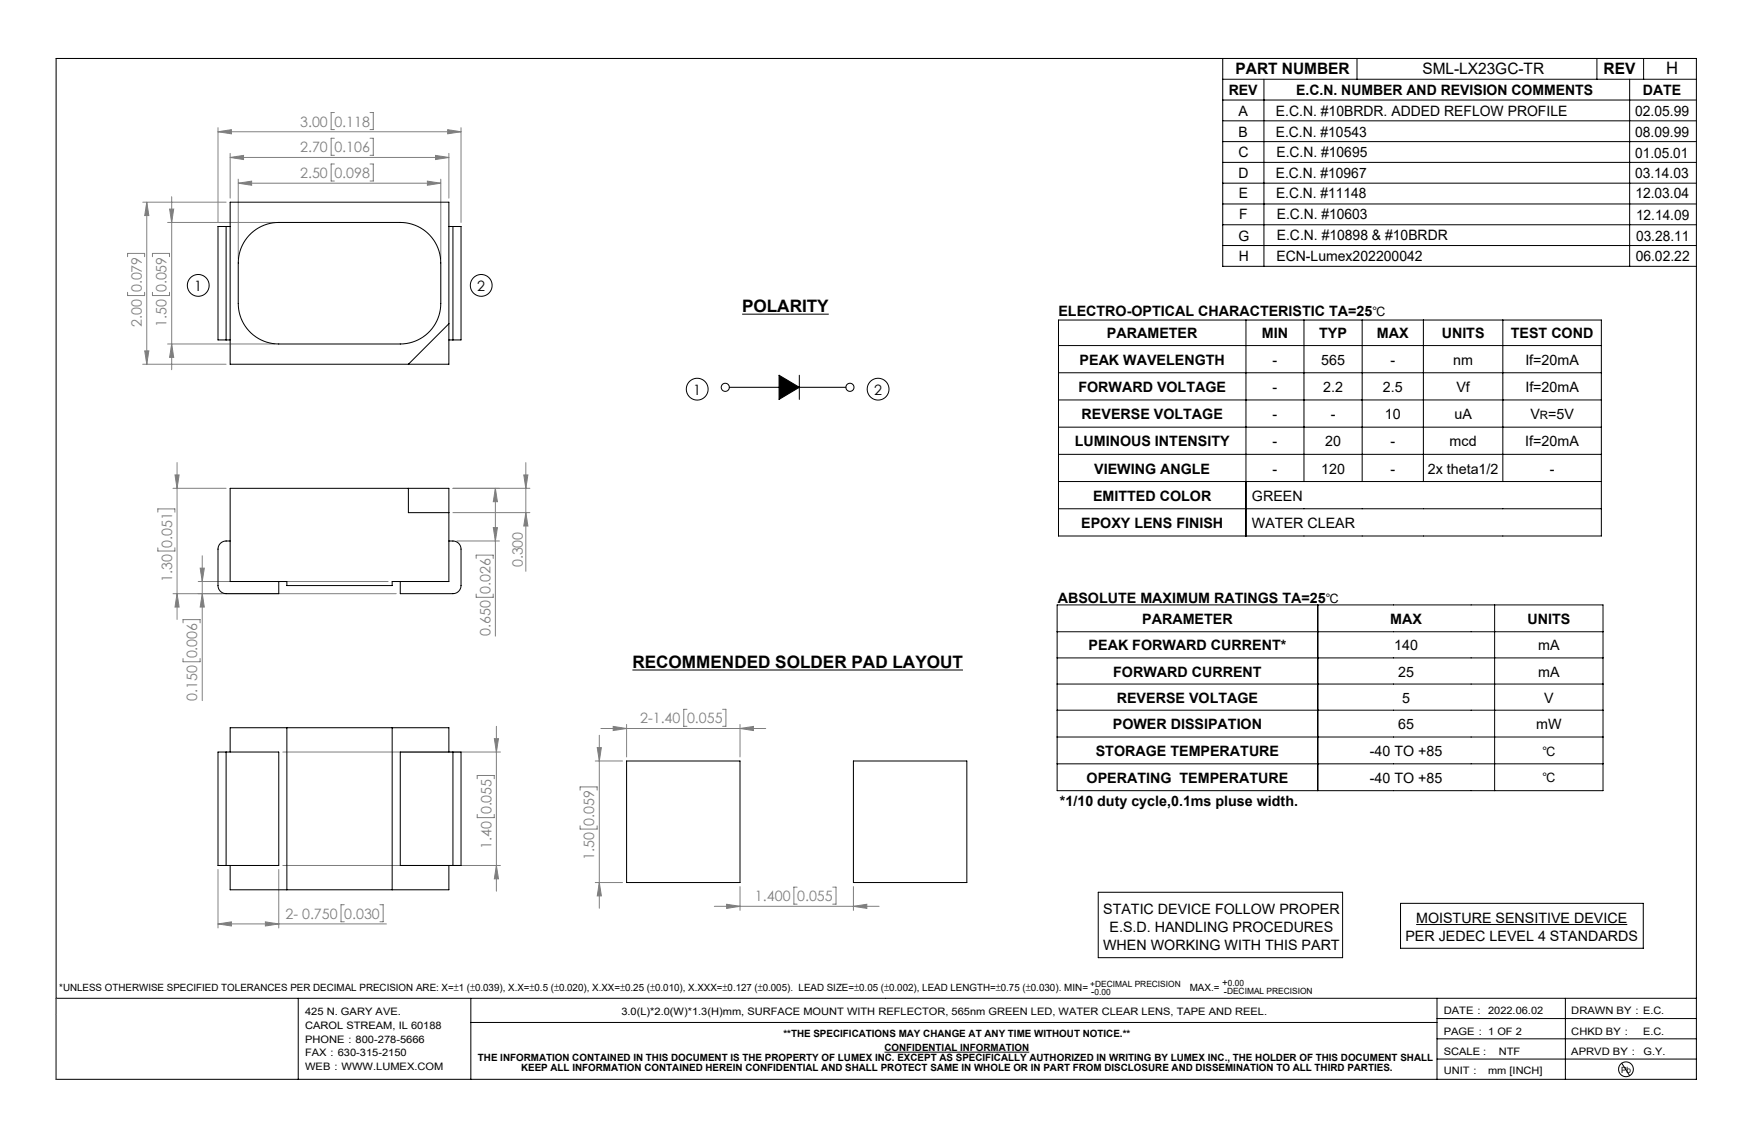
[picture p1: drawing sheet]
<svg xmlns="http://www.w3.org/2000/svg" width="432mm" height="279mm" viewBox="0 0 432 279" stroke-linecap="round" stroke-linejoin="round" font-family="sans-serif">
<g fill="none" stroke="#000" stroke-width=".25">
<path d="M13.9 14.4h404.9v252h-404.9zM301.9 14.4v51.3h116.9M301.9 19.6h116.9M312 19.6v46.1M335 14.4v5.2M394.3 14.4v5.2M402.3 19.6v46.1M405.8 14.4v5.2M301.9 24.7h116.9M301.9 29.8h116.9M301.9 35h116.9M301.9 40.1h116.9"/>
<path d="M301.9 45.2h116.9M301.9 50.3h116.9M301.9 55.5h116.9M183.2 77.5h21.4M261.3 79h134v53.3h-134zM301.9 60.6h116.9M307.6 79v53.3M321.9 79v39.9M336.3 79v39.9M351.4 79v39.9M371 79v39.9M180.1 95.6h12.2"/>
<path d="M192.3 92.6l5 3-5 3zM197.3 95.6h11.5M197.3 92.6v6M261.3 85.3h134M261.3 92h134M261.3 98.7h134M261.3 105.4h134M261.3 112.1h134M261.3 118.9h134M261.3 125.6h134M261 149.3h134.8v45.9h-134.8zM261 155.9h134.8"/>
<path d="M325.3 149.3v45.9M369 149.3v45.9M156.1 165.4h81.6M261 162.4h134.8M261 168.8h134.8M261 175.3h134.8M261 181.9h134.8M261 188.5h134.8M271.1 220.2h60.4v16.2h-60.4zM345.8 223h59.9v11.1h-59.9zM349.6 228.2h52.2M13.9 246.4h404.9"/>
<path d="M73.6 246.4v20M116.2 252.4h238.6M116.2 246.4v20M218.4 259.7h35.7M354.8 256.4h64M354.8 251.4h64M354.8 246.4v20M386.5 246.4v20M354.8 261.4h64M400.4 262.4l1.9 3.1"/>
<circle cx="48.9" cy="70.4" r="2.69"/>
<circle cx="118.8" cy="70.4" r="2.69"/>
<circle cx="172.1" cy="96.1" r="2.69"/>
<circle cx="179.1" cy="95.6" r="1"/>
<circle cx="209.8" cy="95.6" r="1"/>
<circle cx="216.8" cy="96.1" r="2.69"/>
<circle cx="401.4" cy="263.9" r="1.83"/>
</g>
<g fill="none" stroke="#808080" stroke-width=".25">
<path d="M53.8 31.5v23.4M53.8 32.5h60M53.8 32.5l3.3-.5v1zM56.8 37.9v11M56.8 38.9h54M56.8 38.9l3.3-.5v1zM82.6 34.1h-.8v4.2h.8M82.6 27.8h-.8v4.2h.8M91.4 34.1h.8v4.2h-.8M91.4 27.8h.8v4.2h-.8M107.5 38.4l3.3 .5-3.3 .5zM110.5 32l3.3 .5-3.3 .5z"/>
<path d="M110.8 37.9v11M113.8 31.5v23.4M35.2 49.9h20.6M36.2 49.9v40M36.2 49.9l.5 3.3h-1zM41.4 54.9h26.4M41.9 51.6h1l-.5 3.3zM42.4 48.6v42.7M58.8 45.2l3.3-.5v1zM58.8 44.2v19.7M58.8 45.2h50M82.6 40.5h-.8v4.2h.8"/>
<path d="M91.4 40.5h.8v4.2h-.8M105.5 44.7l3.3 .5-3.3 .5zM108.8 44.2v19.7M31.5 72.1v.9h4.2v-.9M31.5 63.4v-.9h4.2v.9M37.6 63.4v-.9h4.2v.9M37.6 72.1v.9h4.2v-.9M35.2 89.9h20.6M35.7 86.6h1l-.5 3.3zM41.4 84.9h26.4M42.4 84.9l.5 3.3h-1zM43.2 117.2h1l-.5 3.3z"/>
<path d="M43.7 114.2v38.7M129.3 117.2h1l-.5 3.3zM129.8 114.2v26.8M39 126.4v-.8h4.2v.8M39 135.2v.8h4.2v-.8M42.7 120.5h13.1M49.9 137.2v35.7M111.8 126.5h19M112.8 133.5h10.5M117.6 137.8v-.8h4.2v.8M121.8 130.2h1l-.5 3.3zM122.3 120.5v36.5"/>
<path d="M122.3 120.5l.5 3.3h-1zM129.8 126.5l.5 3.3h-1zM130.8 120.5h-19M42.7 146.5h55.1M43.7 146.5l.5 3.3h-1zM45.2 153.7v-.8h4.2v.8M48.9 143.5h46.9M49.4 140.2h1l-.5 3.3zM49.9 146.5l.5 3.3h-1zM117.6 146.6v.8h4.2v-.8M45.2 162.5v.8h4.2v-.8M122.6 179.3v40.7"/>
<path d="M148.3 179.8h40.7M151.4 179.3l3.3 .5-3.3 .5zM154.7 178.8v8M169.6 175.1h-.8v4.2h.8M178.4 175.1h.8v4.2h-.8M182.7 178.8v8M182.7 179.8l3.3-.5v1zM69.8 185.6h53.8M117.8 192.2v-.8h4.2v.8M122 182.3h1.1l-.5 3.3zM143.2 195v-.8h4.2v.8M147 187.8h6.7"/>
<path d="M147.5 184.5h1l-.5 3.3zM148 181.5v42.7M53.8 214.6v14.4M68.8 214.6v14.4M69.8 213.6h53.8M117.8 201v.8h4.2v-.8M122.6 213.6l.5 3.3h-1.1zM143.2 203.8v.8h4.2v-.8M147 217.8h6.7M148 217.8l.5 3.3h-1zM182.7 218.8v5.9M196.8 219h-.8v4.2h.8"/>
<path d="M205.6 219h.8v4.2h-.8M210.7 218.8v5.9M53.8 228h41.6M53.8 228l3.3-.5v1.1zM65.5 227.5l3.3 .5-3.3 .6zM85 223.3h-.8v4.2h.8M93.8 223.3h.8v4.2h-.8M176.3 223.7h40.7M179.4 223.2l3.3 .5-3.3 .5zM210.7 223.7l3.3-.5v1zM13.9 246.4v20"/>
</g>
<path d="M192.3 92.6l5 3-5 3z" fill="#000"/>
<g fill="#808080">
<path d="M107.5 38.4l3.3 .5-3.3 .5zM56.8 38.9l3.3-.5v1zM182.7 179.8l3.3-.5v1zM151.4 179.3l3.3 .5-3.3 .5zM65.5 227.5l3.3 .5-3.3 .6zM53.8 228l3.3-.5v1.1z"/>
<path d="M53.8 32.5l3.3-.5v1zM110.5 32l3.3 .5-3.3 .5zM58.8 45.2l3.3-.5v1zM105.5 44.7l3.3 .5-3.3 .5zM179.4 223.2l3.3 .5-3.3 .5zM210.7 223.7l3.3-.5v1z"/>
<path d="M43.7 146.5l.5 3.3h-1zM43.2 117.2h1l-.5 3.3zM129.8 126.5l.5 3.3h-1zM129.3 117.2h1l-.5 3.3z"/>
<path d="M49.9 146.5l.5 3.3h-1zM49.4 140.2h1l-.5 3.3z"/>
<path d="M41.9 51.6h1l-.5 3.3zM42.4 84.9l.5 3.3h-1zM36.2 49.9l.5 3.3h-1zM35.7 86.6h1l-.5 3.3zM122.3 120.5l.5 3.3h-1zM121.8 130.2h1l-.5 3.3zM147.5 184.5h1l-.5 3.3zM148 217.8l.5 3.3h-1zM122 182.3h1.1l-.5 3.3zM122.6 213.6l.5 3.3h-1.1z"/>
</g>
<g fill="none" stroke="#000" stroke-width=".25">
<path d="M55.8 55.9h-2v28h2M55.8 55.9v28M55.8 55.9h1M56.8 49.9h54v40h-54zM61.5 58.1a10 10 0 0 1 7.3-3.2h30a10 10 0 0 1 10 10v10a10 10 0 0 1-10 10h-30a10 10 0 0 1-10-10v-10a10 10 0 0 1 2.7-6.8zM110.8 55.9h1M111.8 55.9h2v28h-2M111.8 55.9v28M110.8 79.9l-10 10M55.8 83.9h1M110.8 83.9h1M56.8 133.5a2.24 2.24 0 0 0-3 2v9a2 2 0 0 0 2 2h13v-3"/>
<path d="M56.8 120.5h54v23h-14v1h-26v-1h-14zM100.8 120.5v6h10M110.8 133.5a2.24 2.24 0 0 1 3 2v9a2 2 0 0 1-2 2h-13v-3M70.8 179.6v40M96.8 179.6v40M55.8 185.6h-2v28h2M55.8 185.6v28M55.8 185.6h13v28h-13M56.8 185.6v-6h54v6M111.8 185.6h2v28h-2M111.8 185.6v28M111.8 185.6h-13v28h13"/>
<path d="M154.7 187.8h28v30h-28zM210.7 187.8h28v30h-28zM56.8 213.6v6h54v-6"/>
</g>
<g font-size="4.2">
<text x="411.3" y="18.4">H</text>
<text x="183.2" y="77.1">POLARITY</text>
<text x="156.1" y="164.9">RECOMMENDED SOLDER PAD LAYOUT</text>
</g>
<g font-size="3.9">
<text x="305" y="18.4">PART NUMBER</text>
<text x="351.2" y="18.4">SML-LX23GC-TR</text>
<text x="395.9" y="18.4">REV</text>
</g>
<g font-size="3.5">
<text x="303.3" y="23.5">REV</text>
<text x="320" y="23.5">E.C.N. NUMBER AND REVISION COMMENTS</text>
<text x="405.6" y="23.3">DATE</text>
<text x="305.7" y="28.6">A</text>
<text x="315" y="28.6">E.C.N. #10BRDR. ADDED REFLOW PROFILE</text>
<text x="403.7" y="28.6">02.05.99</text>
<text x="305.7" y="33.7">B</text>
<text x="315" y="33.7">E.C.N. #10543</text>
<text x="403.7" y="33.8">08.09.99</text>
<text x="305.7" y="38.8">C</text>
<text x="315.2" y="38.8">E.C.N. #10695</text>
<text x="403.7" y="38.9">01.05.01</text>
<text x="305.7" y="44">D</text>
<text x="315" y="44">E.C.N. #10967</text>
<text x="403.7" y="44">03.14.03</text>
<text x="305.8" y="48.9">E</text>
<text x="315.1" y="48.9">E.C.N. #11148</text>
<text x="403.8" y="49">12.03.04</text>
<text x="305.8" y="59.5">G</text>
<text x="306" y="54.1">F</text>
<text x="315.2" y="54.1">E.C.N. #10603</text>
<text x="315.2" y="59.3">E.C.N. #10898 &amp; #10BRDR</text>
<text x="403.9" y="54.2">12.14.09</text>
<text x="403.9" y="59.4">03.28.11</text>
<text x="305.9" y="64.5">H</text>
<text x="315.1" y="64.5">ECN-Lumex202200042</text>
<text x="403.8" y="64.5">06.02.22</text>
<text x="48" y="71.8">1</text>
<text x="117.8" y="71.8">2</text>
<text x="261.3" y="78">ELECTRO-OPTICAL CHARACTERISTIC TA=25℃</text>
<text x="273.3" y="83.5">PARAMETER</text>
<text x="311.5" y="83.5">MIN</text>
<text x="325.7" y="83.5">TYP</text>
<text x="339.9" y="83.5">MAX</text>
<text x="355.9" y="83.5">UNITS</text>
<text x="373" y="83.5">TEST COND</text>
<text x="266.5" y="90">PEAK WAVELENGTH</text>
<text x="314.2" y="90">-</text>
<text x="326.2" y="90">565</text>
<text x="343.3" y="90">-</text>
<text x="358.8" y="90">nm</text>
<text x="376.6" y="90">If=20mA</text>
<text x="171.2" y="97.4">1</text>
<text x="215.8" y="97.4">2</text>
<text x="266.2" y="96.8">FORWARD VOLTAGE</text>
<text x="314.2" y="96.8">-</text>
<text x="326.7" y="96.8">2.2</text>
<text x="341.4" y="96.8">2.5</text>
<text x="359.6" y="96.8">Vf</text>
<text x="376.6" y="96.8">If=20mA</text>
<text x="267" y="103.5">REVERSE VOLTAGE</text>
<text x="314.2" y="103.5">-</text>
<text x="328.5" y="103.5">-</text>
<text x="341.9" y="103.5">10</text>
<text x="359.1" y="103.5">uA</text>
<text x="377.8" y="103.5">V =5V</text>
<text x="265.4" y="110.2">LUMINOUS INTENSITY</text>
<text x="314.2" y="110.2">-</text>
<text x="327.2" y="110.2">20</text>
<text x="343.3" y="110.2">-</text>
<text x="357.9" y="110.2">mcd</text>
<text x="376.6" y="110.2">If=20mA</text>
<text x="270.2" y="116.9">VIEWING ANGLE</text>
<text x="314.2" y="116.9">-</text>
<text x="326.2" y="116.9">120</text>
<text x="343.3" y="116.9">-</text>
<text x="352.5" y="116.9">2x theta1/2</text>
<text x="382.6" y="116.9">-</text>
<text x="269.9" y="123.6">EMITTED COLOR</text>
<text x="309.1" y="123.6">GREEN</text>
<text x="266.9" y="130.3">EPOXY LENS FINISH</text>
<text x="309.1" y="130.3">WATER CLEAR</text>
<text x="261.2" y="148.7">ABSOLUTE MAXIMUM RATINGS TA=25℃</text>
<text x="282" y="154">PARAMETER</text>
<text x="343.3" y="154">MAX</text>
<text x="377.1" y="154">UNITS</text>
<text x="268.8" y="160.5">PEAK FORWARD CURRENT*</text>
<text x="344.2" y="160.5">140</text>
<text x="379.7" y="160.5">mA</text>
<text x="274.8" y="167">FORWARD CURRENT</text>
<text x="345.2" y="167">25</text>
<text x="379.7" y="167">mA</text>
<text x="275.7" y="173.4">REVERSE VOLTAGE</text>
<text x="346.2" y="173.4">5</text>
<text x="381.2" y="173.4">V</text>
<text x="274.7" y="180">POWER DISSIPATION</text>
<text x="345.2" y="180">65</text>
<text x="379.3" y="180">mW</text>
<text x="270.5" y="186.6">STORAGE TEMPERATURE</text>
<text x="338.2" y="186.6">-40 TO +85</text>
<text x="268.3" y="193.2">OPERATING TEMPERATURE</text>
<text x="338.2" y="193.2">-40 TO +85</text>
<text x="261.7" y="198.9">*1/10 duty cycle,0.1ms pluse width.</text>
<text x="272.4" y="225.5">STATIC DEVICE FOLLOW PROPER</text>
<text x="349.6" y="227.8">MOISTURE SENSITIVE DEVICE</text>
<text x="273.9" y="230.1">E.S.D. HANDLING PROCEDURES</text>
<text x="347" y="232.4">PER JEDEC LEVEL 4 STANDARDS</text>
<text x="272.4" y="234.6">WHEN WORKING WITH THIS PART</text>
</g>
<g font-size="3.5" fill="#808080">
<text x="74.1" y="31.3">3.00</text>
<text x="82.6" y="31.3">0.118</text>
<text x="74.1" y="37.6">2.70</text>
<text x="82.6" y="37.6">0.106</text>
<text x="74.1" y="44">2.50</text>
<text x="82.6" y="44">0.098</text>
<text x="35" y="72.1" transform="rotate(-90 35 72.1)">0.079</text>
<text x="41.1" y="72.1" transform="rotate(-90 41.1 72.1)">0.059</text>
<text x="35" y="80.6" transform="rotate(-90 35 80.6)">2.00</text>
<text x="41.1" y="80.6" transform="rotate(-90 41.1 80.6)">1.50</text>
<text x="42.5" y="135.2" transform="rotate(-90 42.5 135.2)">0.051</text>
<text x="42.5" y="143.7" transform="rotate(-90 42.5 143.7)">1.30</text>
<text x="129.1" y="140" transform="rotate(-90 129.1 140)">0.300</text>
<text x="121.1" y="146.6" transform="rotate(-90 121.1 146.6)">0.026</text>
<text x="121.1" y="157" transform="rotate(-90 121.1 157)">0.650</text>
<text x="48.7" y="162.5" transform="rotate(-90 48.7 162.5)">0.006</text>
<text x="48.7" y="172.9" transform="rotate(-90 48.7 172.9)">0.150</text>
<text x="158" y="178.6">2-1.40</text>
<text x="169.6" y="178.6">0.055</text>
<text x="121.3" y="201" transform="rotate(-90 121.3 201)">0.055</text>
<text x="146.7" y="203.8" transform="rotate(-90 146.7 203.8)">0.059</text>
<text x="121.3" y="209.5" transform="rotate(-90 121.3 209.5)">1.40</text>
<text x="146.7" y="212.3" transform="rotate(-90 146.7 212.3)">1.50</text>
<text x="70.5" y="226.8">2- 0.750</text>
<text x="85" y="226.8">0.030</text>
<text x="186.4" y="222.5">1.400</text>
<text x="196.8" y="222.5">0.055</text>
</g>
<g font-size="3.2">
<text x="380.8" y="186.5">℃</text>
<text x="380.8" y="193.1">℃</text>
</g>
<text font-size="2.8" x="380.2" y="103.5">R</text>
<g font-size="2.5">
<text x="14.6" y="244.7">*UNLESS OTHERWISE SPECIFIED TOLERANCES PER DECIMAL PRECISION ARE: X=±1 (±0.039), X.X=±0.5 (±0.020), X.XX=±0.25 (±0.010), X.XXX=±0.127 (±0.005). LEAD SIZE=±0.05 (±0.002), LEAD LENGTH=±0.75 (±0.030). MIN=</text>
<text x="269.4" y="245.6">-</text>
<text x="293.7" y="244.7">MAX.=</text>
<text x="301.7" y="243.5">+</text>
<text x="302.1" y="245.5">-</text>
<text x="75.3" y="250.4">425 N. GARY AVE.</text>
<text x="153.4" y="250.5">3.0(L)*2.0(W)*1.3(H)mm, SURFACE MOUNT WITH REFLECTOR, 565nm GREEN LED, WATER CLEAR LENS, TAPE AND REEL.</text>
<text x="356.4" y="250.2">DATE： 2022.06.02</text>
<text x="387.9" y="250.2">DRAWN BY：E.C.</text>
<text x="75.3" y="253.9">CAROL STREAM, IL 60188</text>
<text x="75.3" y="257.3">PHONE：800-278-5666</text>
<text x="193.4" y="256.1">**THE SPECIFICATIONS MAY CHANGE AT ANY TIME WITHOUT NOTICE.**</text>
<text x="356.4" y="255.4">PAGE： 1 OF 2</text>
<text x="387.9" y="255.4">CHKD BY：</text>
<text x="405.7" y="255.4">E.C.</text>
<text x="75.3" y="260.8">FAX：630-315-2150</text>
<text x="118" y="261.9">THE INFORMATION CONTAINED IN THIS DOCUMENT IS THE PROPERTY OF LUMEX INC. EXCEPT AS SPECIFICALLY AUTHORIZED IN WRITING BY LUMEX INC., THE HOLDER OF THIS DOCUMENT SHALL</text>
<text x="218.4" y="259.5">CONFIDENTIAL INFORMATION</text>
<text x="356.4" y="260.5">SCALE :</text>
<text x="370" y="260.5">NTF</text>
<text x="387.9" y="260.5">APRVD BY： G.Y.</text>
<text x="75.3" y="264.2">WEB：WWW.LUMEX.COM</text>
<text x="128.6" y="264.4">KEEP ALL INFORMATION CONTAINED HEREIN CONFIDENTIAL AND SHALL PROTECT SAME IN WHOLE OR IN PART FROM DISCLOSURE AND DISSEMINATION TO ALL THIRD PARTIES.</text>
<text x="356.4" y="265.1">UNIT：</text>
<text x="367.4" y="265.1">mm [INCH]</text>
</g>
<g font-size="2.1">
<text x="269.2" y="243.5">+DECIMAL PRECISION</text>
<text x="270.2" y="245.6">0.00</text>
<text x="302.9" y="245.5">DECIMAL PRECISION</text>
<text x="303.2" y="243.5">0.00</text>
<text x="400.2" y="264.7">Pb</text>
</g>
</svg>
